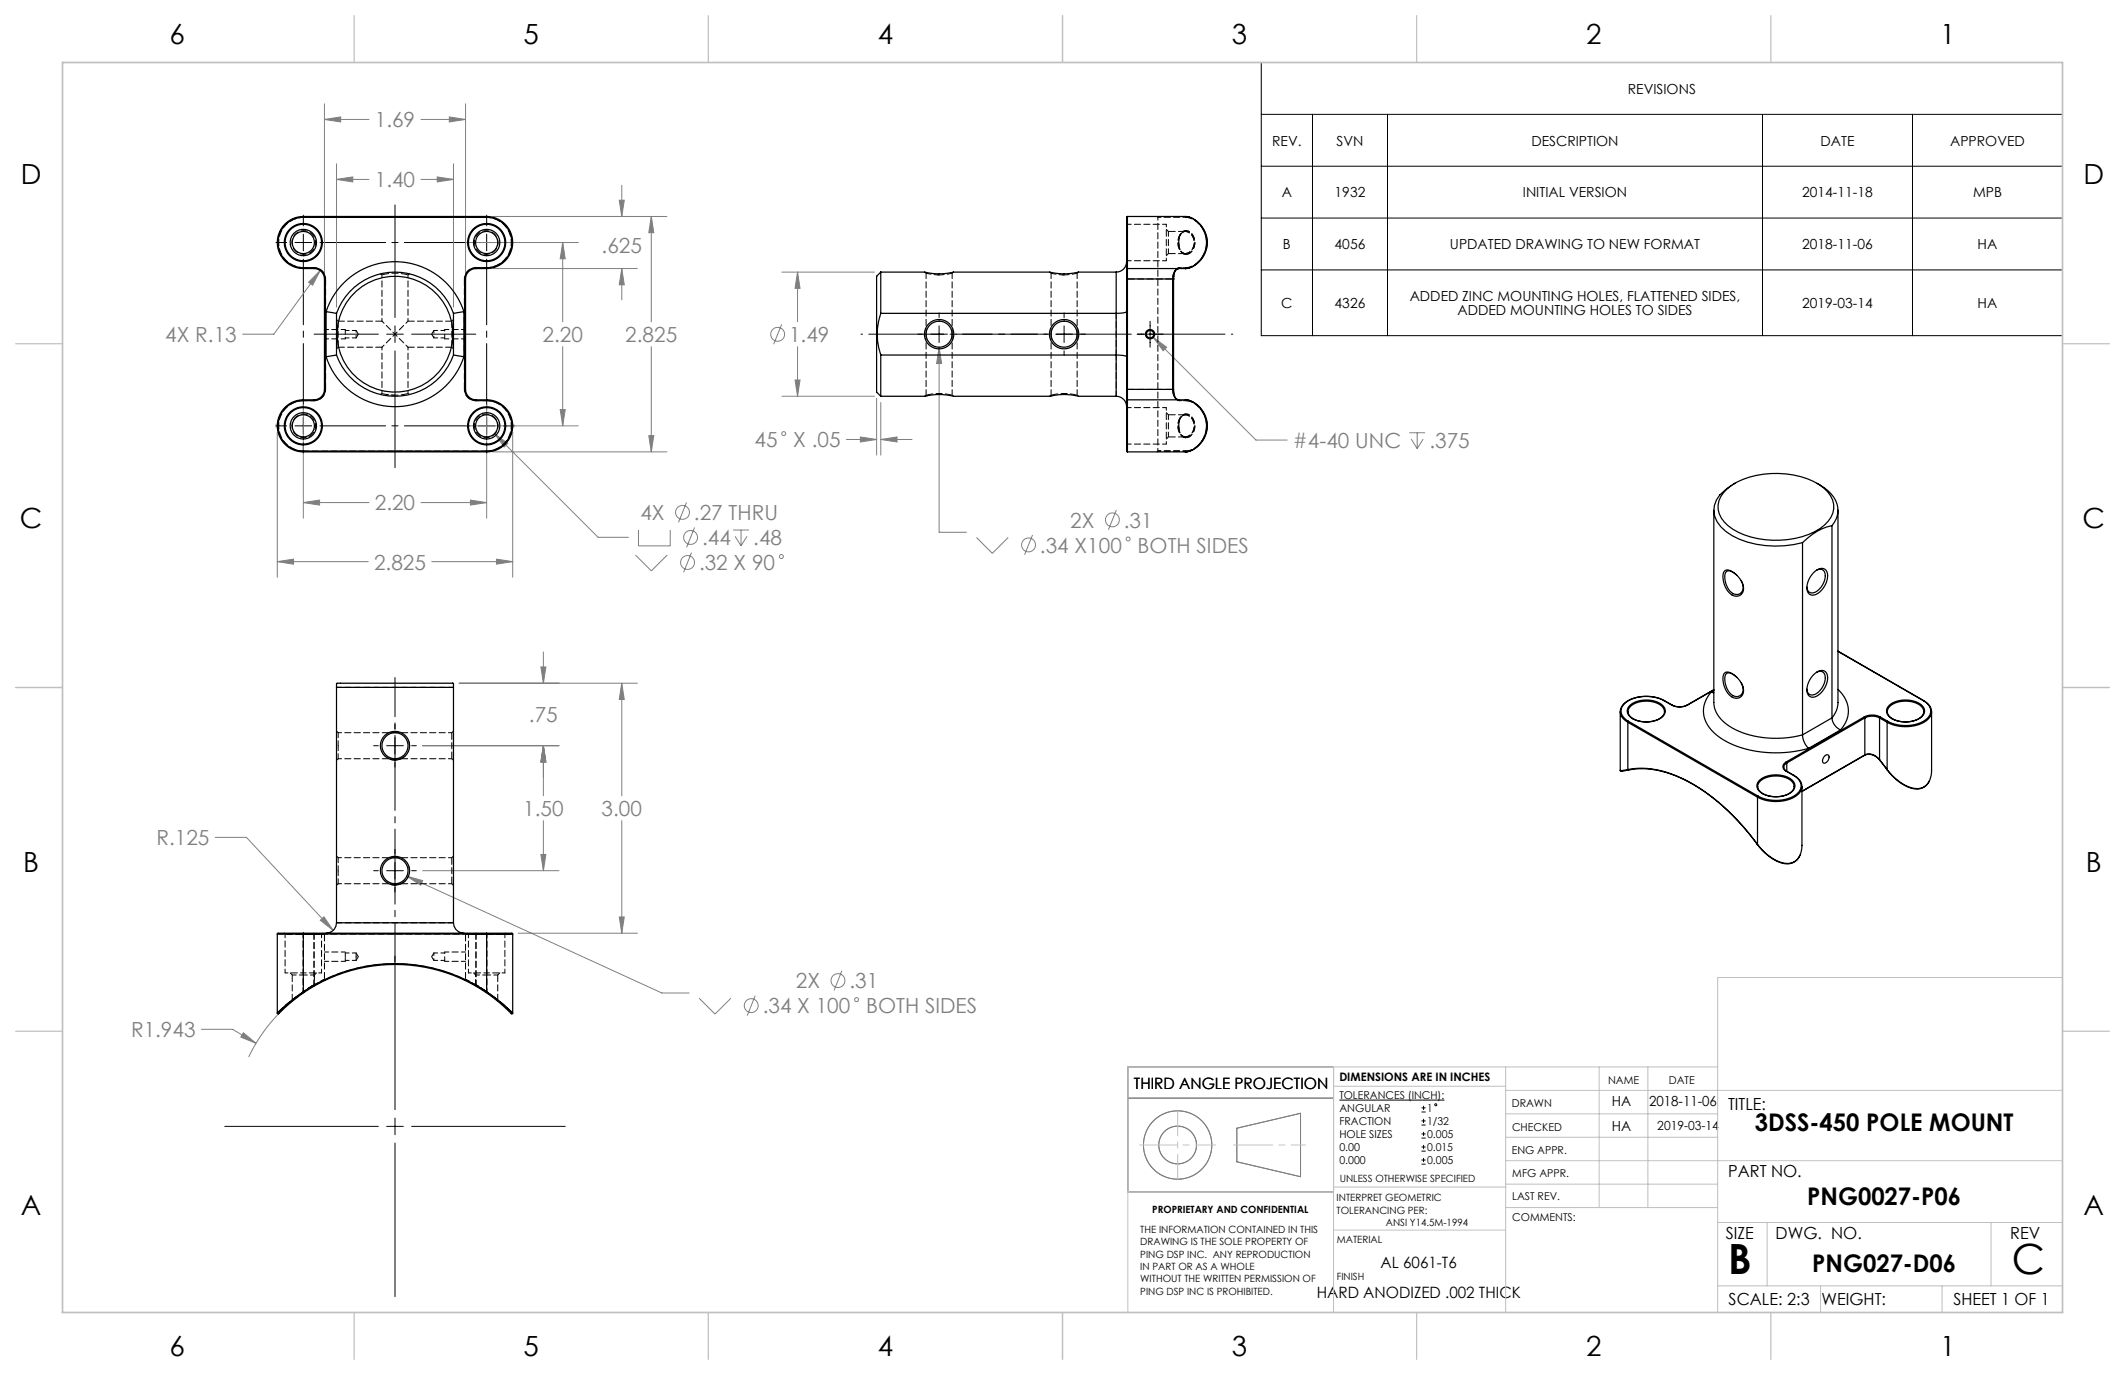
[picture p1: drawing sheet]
<svg xmlns="http://www.w3.org/2000/svg" width="432mm" height="279mm" viewBox="0 0 432 279" stroke-linecap="round" stroke-linejoin="round" font-family="sans-serif">
<g fill="none" stroke="#808080" stroke-width=".2">
<path d="M65.9 24.3l3.3-.5v1zM65.9 21.1v34.3M65.9 24.3h9.1M68.4 36.5l3.3-.6v1.1zM68.4 33.3v29.1M68.4 36.5h6.6M85.5 24.3h9.1M85.5 36.5h6.6M88.8 35.9l3.3 .6-3.3 .5zM91.3 23.8l3.3 .5-3.3 .5zM92.1 33.3v29.1M94.6 21.1v34.3"/>
<path d="M126.3 37.6v6.4M65.1 55l-1.6 2.9-.8-.6zM65.1 55l-9.5 12.9h-6.3M94.6 49.3h22.9M100.2 54.6h29.3M100.2 44h35.3M114.3 49.3l.6 3.3h-1.1zM114.3 49.3v16.1M125.8 40.7h1.1l-.6 3.3zM126.3 54.6l.6 3.3h-1.1zM126.3 54.6v6.3M132.3 44l.5 3.3h-1z"/>
<path d="M132.3 44v21.4M158.9 55.3h18.8M162.1 55.3l.5 3.3h-1zM162.1 55.3v10.1M114.3 70.4v16.1M132.3 70.4v21.4M158.8 65.9l-1.6 4M161.6 77.2h1l-.5 3.3zM162.1 70.5v10M190.8 70.6l.5 3.3h-1zM190.8 70.6v37.6h5.6M234.4 68.6l2.7 2-.8 .7z"/>
<path d="M234.4 68.6l20.8 20.8h6.4M56.3 87.8v29.5M61.6 82.2v23.1M94.6 86.5h22.9M98.9 82.2v23.1M100.2 91.8h35.3M100.5 88.1l2.7 2-.7 .7zM100.5 88.1l21 21.1h6.2M104.2 87.8v29.5M113.8 83.2h1.1l-.6 3.3zM131.8 88.5h1l-.5 3.3zM158.9 80.5h18.8"/>
<path d="M172 89.3h6.1M174.8 88.8l3.3 .5-3.3 .5zM178.1 80.9v11.6M179 89.3l3.3-.5v1zM179 81.8v10.7M179 89.3h6.3M286.4 87.9h3.2M286.8 89.2l1.2 2M288 87.9v3.3M289.2 89.2l-1.2 2M56.3 114.1l3.3-.5v1zM56.3 114.1h18.5"/>
<path d="M61.6 102.1l3.3-.5v1zM61.6 102.1h13.4M85.5 102.1h13.4M87.7 114.1h16.5M95.6 101.6l3.3 .5-3.3 .5zM100.9 113.6l3.3 .5-3.3 .5zM129.1 112.8l3.3 3.2 3.2-3.2M129.7 107.7v3.2h6.5v-3.2M139.5 102.1l-1.6 4M140.5 112.3l-1.6 4M141.1 107.2l-1.6 4M149 107.7h3.2"/>
<path d="M149.4 109l1.2 1.9M150.6 107.7v3.2M151.8 109l-1.2 1.9M198.4 109.2l3.2 3.2 3.3-3.2M209.8 108.7l-1.6 4M226.8 103.6l-1.6 4.1M93.3 138.8h36.2M109.9 135.5h1l-.5 3.3zM110.4 132.5v6.3M126.3 138.8l.6 3.3h-1.1zM126.3 138.8v22.9M85.9 151.5h27.7"/>
<path d="M110.4 151.5l.5 3.3h-1zM110.4 151.5v10.2M43.7 170.2h6.4l17.6 18.9M82.7 178l3.2 .9-.4 1zM82.7 178l51.8 23.8h5.5M85.9 176.9h27.7M109.9 173.6h1l-.5 3.3zM110.4 166.7v10.2M126.3 166.7v22.9M65.1 187l.7-.7 1.9 2.8zM105.3 189.6h24.2M125.8 186.3h1.1l-.6 3.3z"/>
<path d="M171.1 197.2l-1.6 4.1M40.9 209.2h6.4l4.7 2.8M49.5 209.9l2.5 2.1-3.1-1.3zM60.7 202.4a32.9 32.9 0 0 0-10.2 12.4M142.1 202.8l3.2 3.3 3.2-3.3M153.5 202.3l-1.7 4.1M229.2 216.8h41.8v25.4h-41.8zM229.2 223.1h41.8M251.3 229.3l13-3.1v12.9l-13-3z"/>
<circle cx="158" cy="67.9" r="1.41"/>
<circle cx="159.3" cy="88.1" r=".4"/>
<circle cx="138.7" cy="104.1" r="1.41"/>
<circle cx="139.7" cy="114.3" r="1.41"/>
<circle cx="140.3" cy="109.2" r="1.41"/>
<circle cx="158.8" cy="113.1" r=".4"/>
<circle cx="209" cy="110.7" r="1.41"/>
<circle cx="226" cy="105.6" r="1.41"/>
<circle cx="229.2" cy="109.5" r=".4"/>
<circle cx="170.3" cy="199.3" r="1.41"/>
<circle cx="152.6" cy="204.3" r="1.41"/>
<circle cx="174.1" cy="203.1" r=".4"/>
<circle cx="239.3" cy="232.7" r="3.8"/>
<circle cx="239.3" cy="232.7" r="6.9"/>
</g>
<g fill="none" stroke="#000" stroke-width=".2">
<path d="M256.3 12.7h162.8v55.5h-162.8zM256.3 23.2h162.8M256.3 33.8h162.8M266.7 23.2v45M281.9 23.2v45M358.1 23.2v45M388.6 23.2v45M56.1 49.3h2.1M59.9 49.3h3.4M61.6 43.7v2.2M61.6 47.6v3.4M80.3 41.6v22.9"/>
<path d="M97.2 49.3h3.4M98.9 43.7v2.2M98.9 47.6v3.4M102.3 49.3h2.2M256.3 44.3h162.8M256.3 54.8h162.8M63.8 67.9h13.1M78.6 67.9h3.4M80.3 66.2v3.4M80.3 71.3v23.7M83.6 67.9h13.1M186.5 67.9h.9"/>
<path d="M189.1 67.9h3.4M190.8 63.6v.9M190.8 66.2v3.4M190.8 71.3v.9M214.5 67.9h3.4M216.2 63.6v.9M216.2 66.2v3.4M216.2 71.3v.9M219.6 67.9h1M231.1 67.9h5.2M233.7 65.3v5.2M56.1 86.5h2.1"/>
<path d="M59.9 86.5h3.4M61.6 84.8v3.4M61.6 89.9v2.2M97.2 86.5h3.4M98.9 84.8v3.4M98.9 89.9v2.2M102.3 86.5h2.2M75.9 151.5h1M78.6 151.5h3.4M80.3 147.2v.9M80.3 149.8v3.4M80.3 154.9v1"/>
<path d="M83.6 151.5h1M75.9 176.9h1M78.6 176.9h3.4M80.3 172.6v.9M80.3 175.2v3.4M83.6 176.9h1M80.3 180.3v1M80.3 194.3v31.2M45.7 228.9h31.2M78.6 228.9h3.4M80.3 227.2v3.4M80.3 232.3v31.2"/>
<path d="M83.6 228.9h31.3M272.2 223.5h21.3M288.8 226h.9M288.8 225.1h.9M288.8 228.6h.9M288.8 227.8h.9M288.8 231.3h.9M288.8 230.4h.9M288.8 233.9h.9M288.8 233.1h.9M288.8 236.6h.9M288.8 235.7h.9"/>
<path d="M289.3 224.7v.8M289.3 227.3v.9M289.3 230v.8M289.3 232.7v.8M289.3 235.3v.8"/>
<circle cx="291.7" cy="224.5" r=".21"/>
</g>
<g fill="none" stroke="#c0c0c0" stroke-width=".2">
<path d="M55.8 86.5h1M56 86.2l.7 .7M56.3 86v1M56.7 86.2l-.7 .7M103.7 86.5h1M103.8 86.2l.7 .7M104.2 86v1M104.5 86.2l-.7 .7M419.1 198.6h-70.1v68.1M271 216.8v49.9M305.9 216.8v49.9M325 216.8v28.6"/>
<path d="M334.9 216.8v28.6M349 216.8h-119.8v49.9M271 220.7h34.9M305.9 235.9h113.2M305.9 231.1h43.1M305.9 226.3h43.1M305.9 221.6h113.2M229.2 242.2h41.8M271 250h34.9M271 241.2h35.1M305.9 240.6h43.1M306.1 245.4h42.9"/>
<path d="M349 248.4h70.1M359.1 248.4v12.9M404.6 248.4v12.9M349 261.3h70.1M369.9 261.3v5.4M394.6 261.3v5.4"/>
</g>
<path d="M65 49.3h30.5M61.6 83.1v-30.4M65 86.5h30.5M98.9 83.1v-30.4" fill="none" stroke="#000" stroke-width=".2" stroke-dasharray="15.2 1.3 1.3 1.3" stroke-dashoffset="1.9"/>
<path d="M175 67.9h75.5" fill="none" stroke="#000" stroke-width=".2" stroke-dasharray="15.2 1.3 1.3 1.3" stroke-dashoffset="-1.6"/>
<path d="M194.2 67.9h18.6" fill="none" stroke="#000" stroke-width=".2" stroke-dasharray="15.2 1.3 1.3 1.3" stroke-dashoffset="7.8"/>
<path d="M80.3 195.5v-57.8" fill="none" stroke="#000" stroke-width=".2" stroke-dasharray="15.2 1.3 1.3 1.3" stroke-dashoffset="7.3"/>
<path d="M239.3 225.7v13.9" fill="none" stroke="#c0c0c0" stroke-width=".2" stroke-dasharray="15.2 1.3 1.3 1.3" stroke-dashoffset="10.2"/>
<path d="M231.6 232.7h15.4" fill="none" stroke="#c0c0c0" stroke-width=".2" stroke-dasharray="15.2 1.3 1.3 1.3" stroke-dashoffset="7.7"/>
<path d="M250.7 232.7h14.6" fill="none" stroke="#c0c0c0" stroke-width=".2" stroke-dasharray="15.2 1.3 1.3 1.3" stroke-dashoffset="7.3"/>
<g fill="none" stroke="#c0c0c0" stroke-width=".25">
<path d="M72 3.2v9.5M143.9 3.2v9.5M215.9 3.2v9.5M287.9 3.2v9.5M359.8 3.2v9.5M3.2 69.8h9.5M419.1 69.8h9.5M3.2 139.7h9.5M419.1 139.7h9.5M3.2 209.5h9.5M419.1 209.5h9.5M72 266.7v9.5"/>
<path d="M143.9 266.7v9.5M215.9 266.7v9.5M287.9 266.7v9.5M359.8 266.7v9.5"/>
</g>
<path d="M12.7 12.7h406.4v254h-406.4z" fill="none" stroke="#c0c0c0" stroke-width=".35"/>
<g fill="#808080">
<path d="M100.9 113.6l3.3 .5-3.3 .5zM56.3 114.1l3.3-.5v1z"/>
<path d="M65.9 24.3l3.3-.5v1zM91.3 23.8l3.3 .5-3.3 .5zM126.3 54.6l.6 3.3h-1.1zM125.8 40.7h1.1l-.6 3.3zM114.3 49.3l.6 3.3h-1.1zM113.8 83.2h1.1l-.6 3.3zM61.6 102.1l3.3-.5v1zM95.6 101.6l3.3 .5-3.3 .5zM68.4 36.5l3.3-.6v1.1zM88.8 35.9l3.3 .6-3.3 .5zM65.1 55l-2.4 2.3 .8 .6zM132.3 44l.5 3.3h-1zM131.8 88.5h1l-.5 3.3zM100.5 88.1l2 2.7 .7-.7zM162.1 55.3l.5 3.3h-1zM161.6 77.2h1l-.5 3.3zM190.8 70.6l-.5 3.3h1zM234.4 68.6l1.9 2.7 .8-.7zM174.8 88.8l3.3 .5-3.3 .5zM179 89.3l3.3-.5v1zM109.9 135.5h1l-.5 3.3zM110.4 151.5l.5 3.3h-1zM110.4 151.5l.5 3.3h-1zM109.9 173.6h1l-.5 3.3zM126.3 138.8l.6 3.3h-1.1zM125.8 186.3h1.1l-.6 3.3zM49.5 209.9l-.6 .8 3.1 1.3zM82.7 178l2.8 1.9 .4-1zM65.1 187l2.6 2.1-1.9-2.8z"/>
</g>
<g fill="none" stroke="#000" stroke-width=".25">
<path d="M61.6 44.2a5.1 5.1 0 0 0-5.1 5.1 5.1 5.1 0 0 0 5.1 5.1M61.6 54.4v.2M61.6 44a5.3 5.3 0 0 0-5.3 5.3 5.3 5.3 0 0 0 5.3 5.3M61.6 44v.2M61.6 54.4h2.2M61.6 44.2h37.3M61.6 54.6h2.2M61.6 44h37.3M63.8 54.4a2.28 2.28 0 0 1 2.3 2.3M63.8 54.6a2.12 2.12 0 0 1 2.1 2.1M63.8 54.4v.2M65.9 56.7h.2"/>
<path d="M65.9 56.7v22.4M66.1 56.7v22.4M94.4 56.7h.2M94.4 56.7v22.4M94.6 56.7v22.4M96.7 54.4a2.28 2.28 0 0 0-2.3 2.3M96.7 54.4v.2M96.7 54.6a2.12 2.12 0 0 0-2.1 2.1M96.7 54.4h2.2M96.7 54.6h2.2M98.9 44.2a5.1 5.1 0 0 1 5.1 5.1 5.1 5.1 0 0 1-5.1 5.1M98.9 44v.2"/>
<path d="M98.9 44a5.3 5.3 0 0 1 5.3 5.3 5.3 5.3 0 0 1-5.3 5.3M98.9 54.4v.2M178.1 56.1l.9-.8v8.4M178.1 56.2v23.5l.9 .8M178.9 55.3h9a12.2 12.2 0 0 0 5.8 0h19.6a12.2 12.2 0 0 0 5.8 0h7.7M226.8 55.3v8.4M228.9 53.2a2.12 2.12 0 0 1-2.1 2.1M228.9 54.4l.2 .2M228.9 56.7h.2M228.9 54.4v2.3M228.9 56.7v22.4M229.1 44h11.8a5.4 5.4 0 0 1 4.2 6.4 5.2 5.2 0 0 1-4.2 4.2"/>
<path d="M229.1 44v10.6M229.1 44l-.2 .2v10.2M229.1 54.6v2.1M229.1 54.6h11.8M229.1 56.7h9.2M229.1 56.7v22.4M238.3 56.7h.2M238.3 56.7v22.4M238.5 56.7v22.4M238.5 56.7a1.82 1.82 0 0 1 1-2.1 1.46 1.46 0 0 0-1.1 1.4l-.1 .7M238.5 56.6v.1M241 44a5.4 5.4 0 0 1 4.3 5.3 5.4 5.4 0 0 1-4.4 5.3"/>
<path d="M241.2 54.5l-.3 .1M65.9 79.1a2.12 2.12 0 0 1-2.1 2.1M65.9 79.1h.2M66.1 79.1a2.28 2.28 0 0 1-2.3 2.3M66.3 72.5a14.7 14.7 0 0 0 14 10.1 14.7 14.7 0 0 0 14-10.1M66.3 63.3l2.1 .4M66.3 63.3a14.7 14.7 0 0 1 14-10.1 14.7 14.7 0 0 1 14 10.1M66.3 63.3v9.2M68.4 63.7a12.6 12.6 0 0 1 11.9-8.4 12.6 12.6 0 0 1 11.8 8.4M68.4 72.1a12.6 12.6 0 0 0 11.9 8.4 12.6 12.6 0 0 0 11.8-8.4M68.4 63.7v8.4M68.4 72.1l-2.1 .4"/>
<path d="M92.1 63.7v8.4M92.1 72.1l2.2 .4M94.3 63.3l-2.2 .4M94.3 63.3v9.2M94.4 79.1a2.28 2.28 0 0 0 2.3 2.3M94.4 79.1h.2M94.6 79.1a2.12 2.12 0 0 0 2.1 2.1M179 63.7a12.6 12.6 0 0 0 0 8.4M179 72.1v8.4M179 63.7h47.8M179 72.1h47.8M226.8 72.1l1.3 .1 .8 .3"/>
<path d="M226.8 72.1v8.4M226.8 63.7v8.4M228.9 79.1h.2M228.9 79.1v2.3M228.9 63.3l-.8 .3-1.3 .1M229.1 79.1v2.1M229.1 79.1h9.2M238.3 79.1a1.93 1.93 0 0 0 1.2 2.1 1.73 1.73 0 0 1-1-2v-.1M238.3 79.1h.2M238.5 79.1h.1M61.6 81.4a5.1 5.1 0 0 0-5.1 5.1 5.1 5.1 0 0 0 5.1 5.2M61.6 91.7v.1"/>
<path d="M61.6 81.2a5.3 5.3 0 0 0-5.3 5.3 5.3 5.3 0 0 0 5.3 5.3M61.6 81.2v.2M61.6 81.4h2.2M61.6 91.7h37.3M61.6 81.2h2.2M61.6 91.8h37.3M63.8 81.2v.2M96.7 81.2v.2M96.7 81.4h2.2M96.7 81.2h2.2M98.9 81.4a5.1 5.1 0 0 1 5.1 5.1 5.1 5.1 0 0 1-5.1 5.2M98.9 81.2v.2"/>
<path d="M98.9 81.2a5.3 5.3 0 0 1 5.3 5.3 5.3 5.3 0 0 1-5.3 5.3M98.9 91.7v.1M179 80.5h8.9a12.2 12.2 0 0 1 5.8 0h19.6a12.2 12.2 0 0 1 5.8 0h7.7M226.8 80.5a2.12 2.12 0 0 1 2.1 2.1M228.9 81.4v10.3l.2 .1M229.1 81.2h11.8a5.4 5.4 0 0 1 4.2 6.4 5.2 5.2 0 0 1-4.2 4.2M229.1 81.2v10.6M229.1 81.2l-.2 .2M229.1 91.8h11.8M241 81.2a5.4 5.4 0 0 1 4.3 5.4 5.4 5.4 0 0 1-4.4 5.2M241.2 91.8h-.3M351 99.3a16 16 0 0 1 12-3 12 12 0 0 1 9 4.4 4.4 4.4 0 0 1-1.3 6 16 16 0 0 1-12 3 12 12 0 0 1-8.9-4.4 4.4 4.4 0 0 1 1.2-6z"/>
<path d="M351.8 98.6a10 10 0 0 0-3 3 5 5 0 0 0 1.9 6.4 18.7 18.7 0 0 0 15.6 2.3M352.5 98.2l-.4 .3M369.2 98.2a8 8 0 0 1 4.1 4.2 4.6 4.6 0 0 1-1 4.4M348.2 103.7v39a6.7 6.7 0 0 0 4.4 5.6 20.3 20.3 0 0 0 13.7 1M350.4 116.1a1.47 1.47 0 0 1 2 .3 4 4 0 0 1 1.8 3.6 1.54 1.54 0 0 1-1.1 1.2 1.54 1.54 0 0 1-1.6-.6 4.3 4.3 0 0 1-1.1-4.5zM353 116.9l-.9-.6a.96 .96 0 0 0-1.2-.2 .96 .96 0 0 0-.4 1.1 3.5 3.5 0 0 0 2.3 3.6 1.62 1.62 0 0 0 1.4-1 1.62 1.62 0 0 0-.3-1.7l-.1-.1M366.3 110.3v39M368.5 116.4a1.81 1.81 0 0 1 2.5-.6 3.7 3.7 0 0 1-1.3 4.5 1.5 1.5 0 0 1-2.3 .1 3.8 3.8 0 0 1 1.1-4zM369.1 115.9a1.12 1.12 0 0 1 1.3-.1 1.12 1.12 0 0 1 .5 1.2 3.6 3.6 0 0 1-2.8 3.5l-.7-.4-.2-.8M372.3 106.8a11.7 11.7 0 0 0-6 3.5M372.3 106.8v39.1M373.5 103.7v39.1l-.3 1.6-.9 1.5"/>
<path d="M68.4 139.7h23.7M68.4 139.7v47.8M68.5 138.8l-.1 .9M68.5 138.8h23.5M92 138.8l.1 .9M92.1 139.7v47.8M350.4 136.8a1.47 1.47 0 0 1 2 .3 4 4 0 0 1 1.8 3.7 1.54 1.54 0 0 1-1.1 1.1 1.54 1.54 0 0 1-1.6-.5 4.3 4.3 0 0 1-1.1-4.6zM353 137.7l-.9-.7a.96 .96 0 0 0-1.2-.2 .96 .96 0 0 0-.4 1.1 3.5 3.5 0 0 0 2.3 3.6 1.62 1.62 0 0 0 1.4-1 1.62 1.62 0 0 0-.3-1.6l-.1-.2M368.5 137.1a1.81 1.81 0 0 1 2.5-.5 3.7 3.7 0 0 1-1.3 4.5 1.5 1.5 0 0 1-2.3 0 3.8 3.8 0 0 1 1.1-4zM369.1 136.6a1.12 1.12 0 0 1 1.3 0 1.12 1.12 0 0 1 .5 1.1 3.6 3.6 0 0 1-2.8 3.5l-.7-.3-.2-.9M373.5 132.3l17.4 10.1M373.5 132.4l17.3 10"/>
<path d="M329.2 144.6v11.9M329.2 156.5l.3 .2M329.5 143.7a2.26 2.26 0 0 0 1.3 3.1M330.8 156.4a18.6 18.6 0 0 1 12.6 2.6 43.6 43.6 0 0 1 13.7 12.6M330.8 156.4a18.8 18.8 0 0 1 13.2 2.9 44.2 44.2 0 0 1 13.1 12.3M330.8 156.4l-1.6 .1M330.8 146.8l26.3 15.2M330.8 146.8v9.6M330.9 146.6l-.1 .2M330.9 146.6l26.3 15.2M331 156.5l-1.4 .2M331.2 143.4a5.4 5.4 0 0 1 6.9 .2 1.75 1.75 0 0 1-1.2 2.6 5.5 5.5 0 0 1-6-.9l-.2-.8 .1-.6z"/>
<path d="M331.4 143.5a5.3 5.3 0 0 1 6.5 .2 1.47 1.47 0 0 1-.8 2.4 5.3 5.3 0 0 1-6.1-.8 1.33 1.33 0 0 1 .4-1.8zM338.1 142.4a7.5 7.5 0 0 0-8.1 .7 2.02 2.02 0 0 0 .5 3.2l.4 .3M338.1 142.4l1.6 .9M338.2 144.6h.1M338.2 142.4h-.1M338.2 142.4a7.7 7.7 0 0 0-8.4 .7l-.3 .5M338.2 142.4l1.6 .9M339.7 143.3a3.6 3.6 0 0 0 3.2 0M339.8 143.3h-.1M339.8 143.3a3.4 3.4 0 0 0 3 0M342.8 143.3h.1M347.7 140.6a5.5 5.5 0 0 0 .6 8.3 19.3 19.3 0 0 0 13.5 4.1l2.9-.3 2.8-.6"/>
<path d="M347.7 140.6l.5 .2M348.2 140.1l-5.4 3.2M348.2 140.2l-5.3 3.1M348.2 140.3l-.5 .3M357.5 158.6a5.4 5.4 0 0 1 6.9 .2 1.75 1.75 0 0 1-1.2 2.7 5.5 5.5 0 0 1-5.9-1l-.3-.8 .1-.6zM362.5 155.9h-.1M362.5 155.9l.1 .4 .4 .4M363 154.8a.98 .98 0 0 0-.7 1 .98 .98 0 0 0 .7 .9M363 154.8l.1 .2M363 156.7l1.5 .9M363 156.7h.1M363 156.7l1.6 .9"/>
<path d="M363.1 155l-.5 .4-.1 .5M363.1 155v1.7M364.5 157.6a2.18 2.18 0 0 1 1.5 1.9 2.18 2.18 0 0 1-1.3 2.1 7.9 7.9 0 0 1-7.5 .2M364.6 159.8a2.39 2.39 0 0 1-2.3 1.9 4.8 4.8 0 0 1-4.9-1.2 1.51 1.51 0 0 1 .9-2.2 5.4 5.4 0 0 1 5.9 .6l.4 .9M364.6 157.6l.7 .5 .6 .7M364.6 157.6h-.1M365.9 158.9a2.26 2.26 0 0 1-1.3 3.1 8.3 8.3 0 0 1-7.5 0M366.2 159.8v12a3.2 3.2 0 0 1-1.4 3.2 3.2 3.2 0 0 1-3.5 0 10.8 10.8 0 0 1-4.2-3.4M366.3 149.3a3.9 3.9 0 0 0 1.2 2.8M370.8 153.6a.53 .53 0 0 1 .8-.1 .53 .53 0 0 1 0 .8 .74 .74 0 0 1-1.2 .6v-.6zM372.3 145.9a2.95 2.95 0 0 0 1.7 2.4M372.3 145.9l-6 3.4"/>
<path d="M373.5 140.1a5.6 5.6 0 0 1 .5 8.2M374 148.3l-6.5 3.8M378.8 145.7a3.6 3.6 0 0 1 3.2 0M378.8 145.7l.1 .2M378.8 145.7l-15.8 9.1M378.9 153.5l-12.7 7.3M378.9 153.5a2.48 2.48 0 0 1 3 .9M378.9 153.4a2.5 2.5 0 0 1 3 1M378.9 145.9a3.3 3.3 0 0 1 3 0M378.9 153.4v.1M378.9 145.9l-15.8 9.1M378.9 145.9v7.5"/>
<path d="M378.9 153.4l-12.7 7.4M381.9 154.4l1.5 2M381.9 154.4l1.6 2M381.9 154.4h.1M381.9 145.9v8.5M381.9 145.9l1.6 .9M382 145.7l-.1 .2M382 145.7l1.6 .9M383.4 156.4h.1M383.5 156.4a9.1 9.1 0 0 0 6 3.9 2.69 2.69 0 0 0 2.5-1.5M383.5 156.4h-.1M383.5 146.8v9.6"/>
<path d="M383.6 146.6l-.1 .2M383.9 143.4a5.4 5.4 0 0 1 6.9 .2 1.75 1.75 0 0 1-1.2 2.6 5.5 5.5 0 0 1-6-.9l-.3-.8 .2-.6zM384.1 143.5a5.3 5.3 0 0 1 6.4 .2 1.47 1.47 0 0 1-.7 2.4 5.3 5.3 0 0 1-6.1-.8 1.33 1.33 0 0 1 .4-1.8zM390.8 142.4a2.18 2.18 0 0 1 1.5 1.9 2.18 2.18 0 0 1-1.3 2.1 7.9 7.9 0 0 1-7.4 .2M390.9 144.6h.1M390.9 142.4l.7 .5 .6 .7M390.9 142.4h-.1M392.2 143.7a2.26 2.26 0 0 1-1.3 3.1 8.3 8.3 0 0 1-7.4 0M392.5 144.6v11.9a3.2 3.2 0 0 1-1.4 3.3 3.2 3.2 0 0 1-3.5 0 10.9 10.9 0 0 1-4.1-3.4M357.1 171.6h.1M357.1 171.6a9.1 9.1 0 0 0 6.1 3.9 2.72 2.72 0 0 0 2.5-1.7M357.1 162v9.6"/>
<path d="M357.2 161.8l-.1 .2M56.3 189.8h5.3M56.3 189.8v16.1M61.6 189.6h-5.1l-.2 .2M61.6 189.6v.2M61.6 189.8v11.8M61.6 189.8h37.3M61.6 189.6h37.3M68.4 187.5h23.7M68.4 187.5a2.12 2.12 0 0 1-2.1 2.1M92.1 187.5a2.12 2.12 0 0 0 2.2 2.1M98.9 189.6h5.1l.2 .2"/>
<path d="M98.9 189.6v.2M98.9 189.8h5.3M98.9 189.8v11.8M104.2 189.8v16.1M61.6 201.6l.1 .1M61.6 201.6a33.1 33.1 0 0 1 37.3 0M61.6 201.6a33.9 33.9 0 0 0-5.3 4.3h.1M61.7 201.7a34.9 34.9 0 0 0-5.1 4.3l-.3-.1M61.7 201.7a32.9 32.9 0 0 1 37.1 0M98.8 201.7l2.9 2.2 2.2 2.1h.2l.1-.1M98.9 201.6l-.1 .1M98.9 201.6a33.9 33.9 0 0 1 5.3 4.3"/>
<circle cx="61.6" cy="49.3" r="3.9"/>
<circle cx="61.6" cy="49.3" r="2.25"/>
<circle cx="61.6" cy="49.3" r="3.7"/>
<circle cx="61.6" cy="49.3" r="2.68"/>
<circle cx="98.9" cy="49.3" r="3.9"/>
<circle cx="98.9" cy="49.3" r="2.25"/>
<circle cx="98.9" cy="49.3" r="3.7"/>
<circle cx="98.9" cy="49.3" r="2.68"/>
<circle cx="80.3" cy="67.9" r="11.8"/>
<circle cx="190.8" cy="67.9" r="2.98"/>
<circle cx="190.8" cy="67.9" r="2.65"/>
<circle cx="216.2" cy="67.9" r="2.98"/>
<circle cx="216.2" cy="67.9" r="2.65"/>
<circle cx="233.7" cy="67.9" r=".75"/>
<circle cx="233.7" cy="67.9" r=".95"/>
<circle cx="61.6" cy="86.5" r="3.9"/>
<circle cx="61.6" cy="86.5" r="2.25"/>
<circle cx="61.6" cy="86.5" r="3.7"/>
<circle cx="61.6" cy="86.5" r="2.68"/>
<circle cx="98.9" cy="86.5" r="2.25"/>
<circle cx="98.9" cy="86.5" r="3.9"/>
<circle cx="98.9" cy="86.5" r="3.7"/>
<circle cx="98.9" cy="86.5" r="2.68"/>
<circle cx="80.3" cy="151.5" r="2.95"/>
<circle cx="80.3" cy="151.5" r="2.65"/>
<circle cx="80.3" cy="176.9" r="2.95"/>
<circle cx="80.3" cy="176.9" r="2.65"/>
</g>
<g fill="none" stroke="#000" stroke-width=".2" stroke-dasharray="1.3 .6" stroke-dashoffset="-.1">
<path d="M77.6 55.9a10.2 10.2 0 0 1 5.3 0M94.4 56.7v22.4M237.4 51.5h3.5M238.3 56.7v22.4M238.4 56.7v22.4M239.5 49.7a2.12 2.12 0 0 1 1.4-2.7M240.9 47h-3.5M241.1 51.7a2.55 2.55 0 0 0 1.7-2.4 2.55 2.55 0 0 0-1.7-2.4 2 2 0 0 0-1.6 2.4 1.99 1.99 0 0 0 1.5 2.4h.1M241.1 51.7a1.72 1.72 0 0 1-1.6-1.8 2.84 2.84 0 0 1 1-2.9 2.03 2.03 0 0 1 2.3 2.4 2.3 2.3 0 0 1-1.7 2.3M66.2 79.1v-22.4M68.7 70.6v-5.3M82.9 80a10.3 10.3 0 0 1-5.3 0"/>
<path d="M91.8 65.3v5.3M229.1 79.1v-22.4M238.4 79.1v-22.4M193.5 80.3a10.2 10.2 0 0 0-5.3 0M218.9 80.3a10.2 10.2 0 0 0-5.3 0M237.4 88.8h3.5M239.5 86.9a2.12 2.12 0 0 1 1.4-2.6M240.9 84.3h-3.5M241.1 89a1.72 1.72 0 0 1-1.6-1.9 2.84 2.84 0 0 1 1-2.9 2.03 2.03 0 0 1 2.3 2.4 2.3 2.3 0 0 1-1.7 2.4M241.1 89a2.55 2.55 0 0 0 1.7-2.5 2.55 2.55 0 0 0-1.7-2.4 2 2 0 0 0-1.6 2.5 1.99 1.99 0 0 0 1.5 2.4h.1M79.3 154.3a2.96 2.96 0 0 0 3-.7M91.8 148.9v5.3"/>
<path d="M79.3 179.7a2.96 2.96 0 0 0 3-.7M91.8 174.3v5.3M59.4 198.1v5.3M61.6 189.8h-5.3M98.9 189.8h5.3M98.9 201.6a33.1 33.1 0 0 0-37.3 0M101.1 203.4v-5.3"/>
</g>
<path d="M70.2 68.9v-1.9M90.4 67v1.9M78.5 80.1l1.8 .2M90.4 193.4v1.9" fill="none" stroke="#000" stroke-width=".2" stroke-dasharray="1.3 .6" stroke-dashoffset=".9"/>
<g fill="none" stroke="#000" stroke-width=".2" stroke-dasharray="1.3 .6" stroke-dashoffset=".7">
<path d="M61.6 51.7a2.42 2.42 0 0 0 2.4-3.3 2.42 2.42 0 0 0-4-.8 2.42 2.42 0 0 0 .9 3.9l.7 .2M77.6 55.9v9.4M98.9 51.7a2.42 2.42 0 0 0 2-3.7 2.42 2.42 0 0 0-4.2 .1 2.42 2.42 0 0 0 2.1 3.6h.1M229.1 45.6v7.4M235.3 44.2v47.5M237 53v-7.4M239.6 54.4h1.4M241 54.4h-1.4M77.6 70.6l2.7-2.7M77.6 70.6v9.4M80.3 67.9l-2.7-2.6M80.3 67.9l2.6 2.7"/>
<path d="M82.9 65.3l-2.6 2.6M82.9 65.3v-9.4M82.9 80v-9.4M61.6 89a2.42 2.42 0 0 0 2.4-3.4 2.42 2.42 0 0 0-4-.8 2.42 2.42 0 0 0 .9 4l.7 .2M98.9 89a2.42 2.42 0 0 0 2-3.7 2.42 2.42 0 0 0-4.2 0 2.42 2.42 0 0 0 2.1 3.7h.1M229.1 82.8v7.4M237 90.2v-7.4M239.6 81.4h1.4M241 81.4h-1.4M57.9 197.7h3.7M61.6 197.7h3.7M95.2 197.7h3.7"/>
<path d="M98.9 197.7h3.7"/>
</g>
<path d="M66.2 56.7a2.28 2.28 0 0 0-2.3-2.3M96.6 54.4a2.28 2.28 0 0 0-2.2 2.3M72.4 68.7v-1.5M88.2 67.2v1.5M94.4 79.1a2.28 2.28 0 0 0 2.2 2.3M63.9 81.4a2.28 2.28 0 0 0 2.3-2.3M88.2 193.6v1.6M61.5 201.6l-2.1 1.8 2.1-1.7 2.4-1.6-2.4 1.5" fill="none" stroke="#000" stroke-width=".2" stroke-dasharray="1.3 .6" stroke-dashoffset=".8"/>
<g fill="none" stroke="#000" stroke-width=".2" stroke-dasharray="1.3 .6" stroke-dashoffset=".2">
<path d="M61.7 44.2h37.1M61.7 54.4a5.1 5.1 0 0 1-5.1-5.1 5.1 5.1 0 0 1 5.1-5.1M98.8 44.2a5.1 5.1 0 0 1 5.1 5.1 5.1 5.1 0 0 1-5.1 5.1M188.2 55.5v12.4M188.2 55.5l2.6 .4M190.8 55.9l2.7-.4M213.6 55.5v12.4M213.6 55.5l2.6 .4M216.2 55.9l2.7-.4M238.4 56.7a2.4 2.4 0 0 1 1-2.3h.2M239.6 54.4a1.1 1.1 0 0 0-.9 1l-.3 1.3M240.9 51.5a2.33 2.33 0 0 0 1.8-2.2 2.33 2.33 0 0 0-1.7-2.3 1.6 1.6 0 0 0-1.6 1.8 2.21 2.21 0 0 0 1.4 2.7"/>
<path d="M188.2 67.9v12.4M193.5 67.9v-12.4M213.6 67.9v12.4M218.9 67.9v-12.4M226.8 63.7v8.4M238.4 79.1a2.4 2.4 0 0 0 1 2.3h.2M61.7 91.7a5.1 5.1 0 0 1-5.1-5.2 5.1 5.1 0 0 1 5.1-5.1M98.8 91.7h-37.1M98.8 81.4a5.1 5.1 0 0 1 5.1 5.1 5.1 5.1 0 0 1-5.1 5.2M193.5 80.3v-12.4M218.9 80.3v-12.4M239.6 81.4a1.1 1.1 0 0 1-.9-1l-.3-1.3"/>
<path d="M240.9 88.8a2.33 2.33 0 0 0 1.8-2.2 2.33 2.33 0 0 0-1.7-2.3 1.6 1.6 0 0 0-1.6 1.7 2.21 2.21 0 0 0 1.4 2.8M68.4 139.7h23.7M63.8 189.8v10.4M92.1 187.5h-23.7M96.7 189.8v10.4M63.8 200.2v-10.4M96.7 200.2v-10.4"/>
</g>
<g fill="none" stroke="#000" stroke-width=".2" stroke-dasharray="1.3 .6">
<path d="M61.6 54.6l.1-.2M61.7 44.2l-.1-.2M63.8 54.6l.1-.2M65.9 56.7h.3M77.3 55.6l.3 .3M82.9 55.9l.3-.3M94.4 56.7h.2M96.6 54.4l.1 .2M98.8 44.2l.1-.2M98.8 54.4l.1 .2M187.9 55.3l.3 .2M190.8 55.6h.1"/>
<path d="M190.8 55.9l-.4-.1M193.5 55.5l.2-.2M213.3 55.3l.3 .2M216.2 55.6h.1M216.2 55.9l-.4-.1M218.9 55.5l.2-.2M228.9 53.2l.2-.2M229.1 56.7h-.2M229.1 45.6l-.2-.2M235.1 44l.2 .2M237 52l.4-.5M237.4 47l-.4-.4"/>
<path d="M238.3 56.7h.2M238.4 56.7h.1M238.5 56.7h.1M238.5 56.7h-.1M238.5 56.3v-.2M239.4 54.6h.1M239.5 54.6l.1-.2M239.5 54.6h-.1M239.5 49v-.1M239.6 49.8l-.1-.2M239.6 54.4l-.1 .2M240.5 51.4h-.2"/>
<path d="M240.7 51.5l-.3-.1M240.8 51.5h-.1M240.9 54.6l.1-.2M240.9 51.5h.1M240.9 47h.1M240.9 51.5h-.2M241 44.2a5.2 5.2 0 0 1 4.3 5.1 5.2 5.2 0 0 1-4.3 5.1M241 54.4a5.2 5.2 0 0 0 4.3-5.1 5.2 5.2 0 0 0-4.3-5.1M241 54.4l-.1 .2M241 44.2l-.1-.2M65.9 79.1h.3M68.4 70.9l.3-.3"/>
<path d="M68.7 65.3l-.3-.4M68.7 70.6h8.9M77.6 80l-.3 .2M77.6 65.3h-8.9M82.9 70.6h8.9M91.8 70.6l.3 .3M91.8 65.3h-8.9M92.1 64.9l-.3 .4M94.4 79.1h.2M229.1 79.1h-.2M238.3 79.1h.2M238.4 79.1h.1"/>
<path d="M238.5 79.1h-.1M61.6 91.8l.1-.1M61.6 81.2l.1 .2M63.8 81.2l.1 .2M83.2 80.2l-.3-.2M96.6 81.4l.1-.2M98.8 81.4l.1-.2M98.9 91.8l-.1-.1M188.2 80.3l-.3 .2M193.7 80.5l-.2-.2M213.6 80.3l-.3 .2M219.1 80.5l-.2-.2"/>
<path d="M228.9 90.4l.2-.2M229.1 82.8l-.2-.1M235.3 91.7l-.2 .1M237 89.2l.4-.4M237.4 84.3l-.4-.4M239.5 81.2h.1M239.5 81.2l.1 .2M239.5 86.2v-.1M239.6 87.1l-.1-.2M239.6 81.4l-.1-.2M240.5 88.7l-.2-.1M240.7 88.8l-.3-.1"/>
<path d="M240.8 88.8h-.1M240.9 91.8l.1-.1M240.9 81.2l.1 .2M240.9 88.8h.1M240.9 84.3h.1M240.9 88.8h-.2M241 81.4l-.1-.2M241 81.4a5.2 5.2 0 0 1 4.3 5.1 5.2 5.2 0 0 1-4.3 5.2M241 91.7a5.2 5.2 0 0 0 4.3-5.2 5.2 5.2 0 0 0-4.3-5.1M68.4 154.5l.3-.3M68.7 148.9l-.3-.4M91.8 154.2l.3 .3"/>
<path d="M92.1 148.5l-.3 .4M68.4 179.9l.3-.3M68.7 174.3l-.3-.4M91.8 179.6l.3 .3M92.1 173.9l-.3 .4M57.8 189.6l.1 .2M59 197.7l.4 .4M61.6 189.8v-.2M63.8 189.8v-.2M63.9 198.1l.4-.4M65.3 189.8l.2-.2M65.9 199l.3 .2"/>
<path d="M65.9 189.8l.2-.2M94.4 199.2l.2-.2M94.4 189.6l.2 .2M95 189.6l.2 .2M96.2 197.7l.4 .4M96.7 189.6v.2M98.9 189.6v.2M98.9 189.8v-.2M101.1 198.1l.5-.4M102.6 189.8l.2-.2M56.6 206h.1M59.4 203.4h.1"/>
<path d="M61.6 201.6l.1 .1M61.7 201.7l-.1-.1M63.8 200.2l.1 .1M64.1 200.2l-.2-.1M96.6 200.3l.1-.1M96.6 200.1l-.2 .1M98.8 201.7l.1-.1M101.2 203.5l-.1-.1M103.9 206h.1"/>
</g>
<g fill="none" stroke="#000" stroke-width=".2" stroke-dasharray="1.3 .6" stroke-dashoffset=".5">
<path d="M63.9 54.4h-2.2M98.8 54.4h-2.2M229.1 56.7v-2.1M229.1 53h7.9M237 45.6h-7.9M70.2 68.7h2.2M72.4 67.2h-2.2M88.2 68.7h2.2M90.4 67.2h-2.2M61.7 81.4h2.2M96.6 81.4h2.2M229.1 81.2v-2.1"/>
<path d="M229.1 90.2h7.9M237 82.8h-7.9M83.2 151.5l-.1-.9M83.2 176.9l-.1-.9M57.9 189.8v7.9M59.4 198.1h2.2M61.6 189.8v11.8M61.6 198.1h2.3M61.6 189.8h2.2M63.8 189.8h2.1M63.8 189.8h-2.2M65.3 197.7v-7.9"/>
<path d="M65.9 189.8h-2.1M70.2 194.4v-1M70.2 195.3v-.9M70.2 195.2h2.2M72.4 193.6h-2.2M88.2 195.2h2.2M90.4 193.6h-2.2M94.6 189.8h2.1M95.2 189.8v7.9M96.6 198.1h2.3M96.7 189.8h2.2M96.7 189.8h-2.1"/>
<path d="M98.9 189.8v11.8M98.9 198.1h2.2M98.9 189.8h-2.2M102.6 197.7v-7.9M61.6 201.6a33.9 33.9 0 0 0-5.3 4.3l.1-.1a33.8 33.8 0 0 1 5.2-4.2M98.9 201.6a33.9 33.9 0 0 1 5.3 4.3l-.1-.1a33.8 33.8 0 0 0-5.2-4.2"/>
</g>
<g fill="none" stroke="#000" stroke-width=".2" stroke-dasharray="1.3 .6" stroke-dashoffset=".4">
<path d="M240.9 47a2.31 2.31 0 0 1 1.8 2.3 2.31 2.31 0 0 1-1.8 2.2M65.9 68.9h4.3M70.2 67h-4.3M72.4 68.7l.4-.8M72.8 67.9l-.4-.7M87.7 67.9l.5 .8M88.2 67.2l-.5 .7M90.4 68.9h4.2M94.6 67h-4.2M238.3 79.1a2.15 2.15 0 0 0 .9 2.1M188.8 80.3l-.9 .2M214.2 80.3l-.9 .2"/>
<path d="M240.9 84.3a2.31 2.31 0 0 1 1.8 2.2 2.31 2.31 0 0 1-1.8 2.3M65.9 199l-2.1 1.2M65.9 195.3h4.3M70.2 193.4h-4.3M72.4 194.4v-.8M72.4 195.2v-.8M72.4 195.2l.4-.8M72.8 194.4l-.4-.8M87.7 194.4l.5 .8M88.2 193.6l-.5 .8M90.4 195.3h4.2M94.6 199l2.1 1.2"/>
<path d="M94.6 193.4h-4.2M63.8 200.2l2.1-1.2M96.7 200.2l-2.1-1.2"/>
</g>
<path d="M240.7 51.5h-.1a2.72 2.72 0 0 1-1-3.6l.2-.3a1.22 1.22 0 0 1 1.1-.6M241 44.2h-5.7M240.7 88.8l-.1-.1a2.72 2.72 0 0 1-1-3.5l.2-.3a1.22 1.22 0 0 1 1.1-.6M241 91.7h-5.7h5.7M68.7 154.2h11.6M80.3 154.2h11.5M80.3 148.9h-11.6M91.8 148.9h-11.5M68.7 179.6h11.6M80.3 174.3h-11.6M80.3 179.6h11.5M91.8 174.3h-11.5" fill="none" stroke="#000" stroke-width=".2" stroke-dasharray="1.3 .6" stroke-dashoffset=".6"/>
<path d="M237.4 51.5v-4.5M239.4 54.6a1.88 1.88 0 0 0-1.1 2.1M226.8 72.1v8.4M237.4 88.8v-4.5M68.7 151.5v-2.6M68.7 154.2v-2.7M68.7 176.9v-2.6M68.7 179.6v-2.7M61.6 201.6l2.2-1.4M63.8 200.2l-2.2 1.4M96.7 200.2l2.2 1.4M98.9 201.6l-2.2-1.4" fill="none" stroke="#000" stroke-width=".2" stroke-dasharray="1.3 .6" stroke-dashoffset=".3"/>
<path d="M229.1 56.7h9.2M238.3 79.1h-9.2M61.6 189.8h3.7h-7.4M65.9 199v-9.2M94.6 189.8v9.2M98.9 189.8h3.7h-7.4M99 201.6l-2.4-1.5 2.4 1.5 2.1 1.8-2.1-1.8" fill="none" stroke="#000" stroke-width=".2" stroke-dasharray="1.3 .6" stroke-dashoffset="-.2"/>
<path d="M229.1 54.6v-10.6M240.9 44a5.4 5.4 0 0 1 4 6.9 5.3 5.3 0 0 1-3.7 3.6M229.1 91.8v-10.6M240.9 81.2a5.4 5.4 0 0 1 4 6.9 5.3 5.3 0 0 1-3.7 3.7M61.6 189.8h37.3M98.9 189.8h5.3h-5.3M61.6 201.6a33.8 33.8 0 0 0-5.2 4.3M104.2 205.9l-.1-.1a33.8 33.8 0 0 0-5.2-4.2" fill="none" stroke="#000" stroke-width=".2" stroke-dasharray="1.3 .6" stroke-dashoffset=".1"/>
<path d="M240.4 51.4a2.22 2.22 0 0 1-.9-1.7M240.4 88.7a2.22 2.22 0 0 1-.9-1.8M96.6 198.1v2M63.9 200.1v-2" fill="none" stroke="#000" stroke-width=".2" stroke-dasharray="1.3 .6" stroke-dashoffset="1"/>
<g font-size="8.5">
<text x="351.2" y="258.9">B</text>
<text x="408.8" y="258.9">C</text>
</g>
<g font-size="5.6">
<text x="34.4" y="8.9">6</text>
<text x="106.4" y="8.9">5</text>
<text x="178.4" y="8.9">4</text>
<text x="250.3" y="8.9">3</text>
<text x="322.3" y="8.9">2</text>
<text x="394.3" y="8.9">1</text>
<text x="4.2" y="37.4">D</text>
<text x="423.3" y="37.4">D</text>
<text x="4.1" y="107.3">C</text>
<text x="423.2" y="107.3">C</text>
<text x="4.7" y="177.1">B</text>
<text x="423.8" y="177.1">B</text>
<text x="4.3" y="247">A</text>
<text x="423.4" y="247">A</text>
<text x="34.4" y="275.6">6</text>
<text x="106.4" y="275.6">5</text>
<text x="178.4" y="275.6">4</text>
<text x="250.3" y="275.6">3</text>
<text x="322.3" y="275.6">2</text>
<text x="394.3" y="275.6">1</text>
</g>
<g font-size="4.9">
<text x="356.6" y="229.8">3DSS-450 POLE MOUNT</text>
<text x="367.2" y="244.8">PNG0027-P06</text>
<text x="368.2" y="258.5">PNG027-D06</text>
</g>
<g font-size="4.2" fill="#808080">
<text x="76.2" y="25.9">1.69</text>
<text x="76.2" y="38.1">1.40</text>
<text x="122.2" y="51.3">.625</text>
<text x="33.6" y="69.5">4X R.13</text>
<text x="110.2" y="69.5">2.20</text>
<text x="127.1" y="69.5">2.825</text>
<text x="160.3" y="69.5">1.49</text>
<text x="153.3" y="90.9">45</text>
<text x="161.2" y="90.9">X .05</text>
<text x="262.7" y="91">#4-40 UNC</text>
<text x="290.5" y="91">.375</text>
<text x="76.2" y="103.7">2.20</text>
<text x="130.1" y="105.7">4X</text>
<text x="141" y="105.7">.27 THRU</text>
<text x="217.5" y="107.2">2X</text>
<text x="228.4" y="107.2">.31</text>
<text x="142.7" y="110.8">.44</text>
<text x="153.1" y="110.8">.48</text>
<text x="211.3" y="112.3">.34 X100</text>
<text x="231.2" y="112.3">BOTH SIDES</text>
<text x="76" y="115.7">2.825</text>
<text x="142" y="115.8">.32 X 90</text>
<text x="107.5" y="146.8">.75</text>
<text x="106.3" y="165.8">1.50</text>
<text x="122.2" y="165.8">3.00</text>
<text x="31.8" y="171.8">R.125</text>
<text x="161.7" y="200.8">2X</text>
<text x="172.6" y="200.8">.31</text>
<text x="155" y="205.9">.34 X 100</text>
<text x="176" y="205.9">BOTH SIDES</text>
<text x="26.6" y="210.8">R1.943</text>
</g>
<g font-size="3.4">
<text x="351.1" y="225.5">TITLE:</text>
<text x="351.1" y="239.1">PART NO.</text>
<text x="350.7" y="251.7">SIZE</text>
<text x="360.8" y="251.7">DWG. NO.</text>
<text x="408.5" y="251.7">REV</text>
<text x="351.2" y="265.2">SCALE: 2:3</text>
<text x="370.1" y="265.3">WEIGHT:</text>
<text x="396.9" y="265.2">SHEET 1 OF 1</text>
</g>
<g font-size="3.2">
<text x="230.4" y="221.2">THIRD ANGLE PROJECTION</text>
<text x="280.5" y="257.6">AL 6061-T6</text>
<text x="267.6" y="263.9">HARD ANODIZED .002 THICK</text>
</g>
<g font-size="2.8">
<text x="330.8" y="19">REVISIONS</text>
<text x="258.5" y="29.6">REV.</text>
<text x="271.6" y="29.6">SVN</text>
<text x="311.2" y="29.6">DESCRIPTION</text>
<text x="369.9" y="29.6">DATE</text>
<text x="396.3" y="29.6">APPROVED</text>
<text x="260.5" y="40.1">A</text>
<text x="271.2" y="40.1">1932</text>
<text x="309.5" y="40.1">INITIAL VERSION</text>
<text x="366.2" y="40.1">2014-11-18</text>
<text x="400.9" y="40.1">MPB</text>
<text x="260.7" y="50.6">B</text>
<text x="271.2" y="50.6">4056</text>
<text x="294.6" y="50.6">UPDATED DRAWING TO NEW FORMAT</text>
<text x="366.2" y="50.6">2018-11-06</text>
<text x="401.9" y="50.6">HA</text>
<text x="260.4" y="62.6">C</text>
<text x="271.2" y="62.6">4326</text>
<text x="286.5" y="61.2">ADDED ZINC MOUNTING HOLES, FLATTENED SIDES,</text>
<text x="296.2" y="64">ADDED MOUNTING HOLES TO SIDES</text>
<text x="366.2" y="62.6">2019-03-14</text>
<text x="401.9" y="62.6">HA</text>
<text x="327.5" y="224.8">HA</text>
<text x="335.1" y="224.8">2018-11-06</text>
<text x="327.5" y="229.8">HA</text>
</g>
<text font-size="2.5" x="336.8" y="229.7">2019-03-14</text>
<text font-size="2.4" x="272.2" y="219.7">DIMENSIONS ARE IN INCHES</text>
<g font-size="2.2">
<text x="326.8" y="220.2">NAME</text>
<text x="339.1" y="220.2">DATE</text>
<text x="272.2" y="223.3">TOLERANCES (INCH):</text>
<text x="272.2" y="225.9">ANGULAR</text>
<text x="290" y="225.9">1</text>
<text x="307.2" y="224.9">DRAWN</text>
<text x="272.2" y="228.6">FRACTION</text>
<text x="272.2" y="231.3">HOLE SIZES</text>
<text x="272.2" y="233.9">0.00</text>
<text x="290" y="228.6">1/32</text>
<text x="290" y="231.3">0.005</text>
<text x="290" y="233.9">0.015</text>
<text x="307.3" y="229.8">CHECKED</text>
<text x="272.2" y="236.6">0.000</text>
<text x="290" y="236.6">0.005</text>
<text x="307.2" y="234.5">ENG APPR.</text>
<text x="307.3" y="239.2">MFG APPR.</text>
<text x="307.3" y="243.9">LAST REV.</text>
<text x="307.3" y="248.1">COMMENTS:</text>
</g>
<g font-size="2">
<text x="271.6" y="244.1">INTERPRET GEOMETRIC</text>
<text x="272.2" y="240.2">UNLESS OTHERWISE SPECIFIED</text>
<text x="231.7" y="250.5">THE INFORMATION CONTAINED IN THIS</text>
<text x="234.1" y="246.4">PROPRIETARY AND CONFIDENTIAL</text>
<text x="271.6" y="246.6">TOLERANCING PER:</text>
<text x="281.6" y="249.1">ANSI Y14.5M-1994</text>
<text x="231.7" y="253">DRAWING IS THE SOLE PROPERTY OF</text>
<text x="231.7" y="255.5">PING DSP INC. ANY REPRODUCTION</text>
<text x="271.6" y="252.5">MATERIAL</text>
<text x="231.7" y="258.1">IN PART OR AS A WHOLE</text>
<text x="231.7" y="260.6">WITHOUT THE WRITTEN PERMISSION OF</text>
<text x="231.7" y="263.1">PING DSP INC IS PROHIBITED.</text>
<text x="271.6" y="260.1">FINISH</text>
</g>
</svg>
